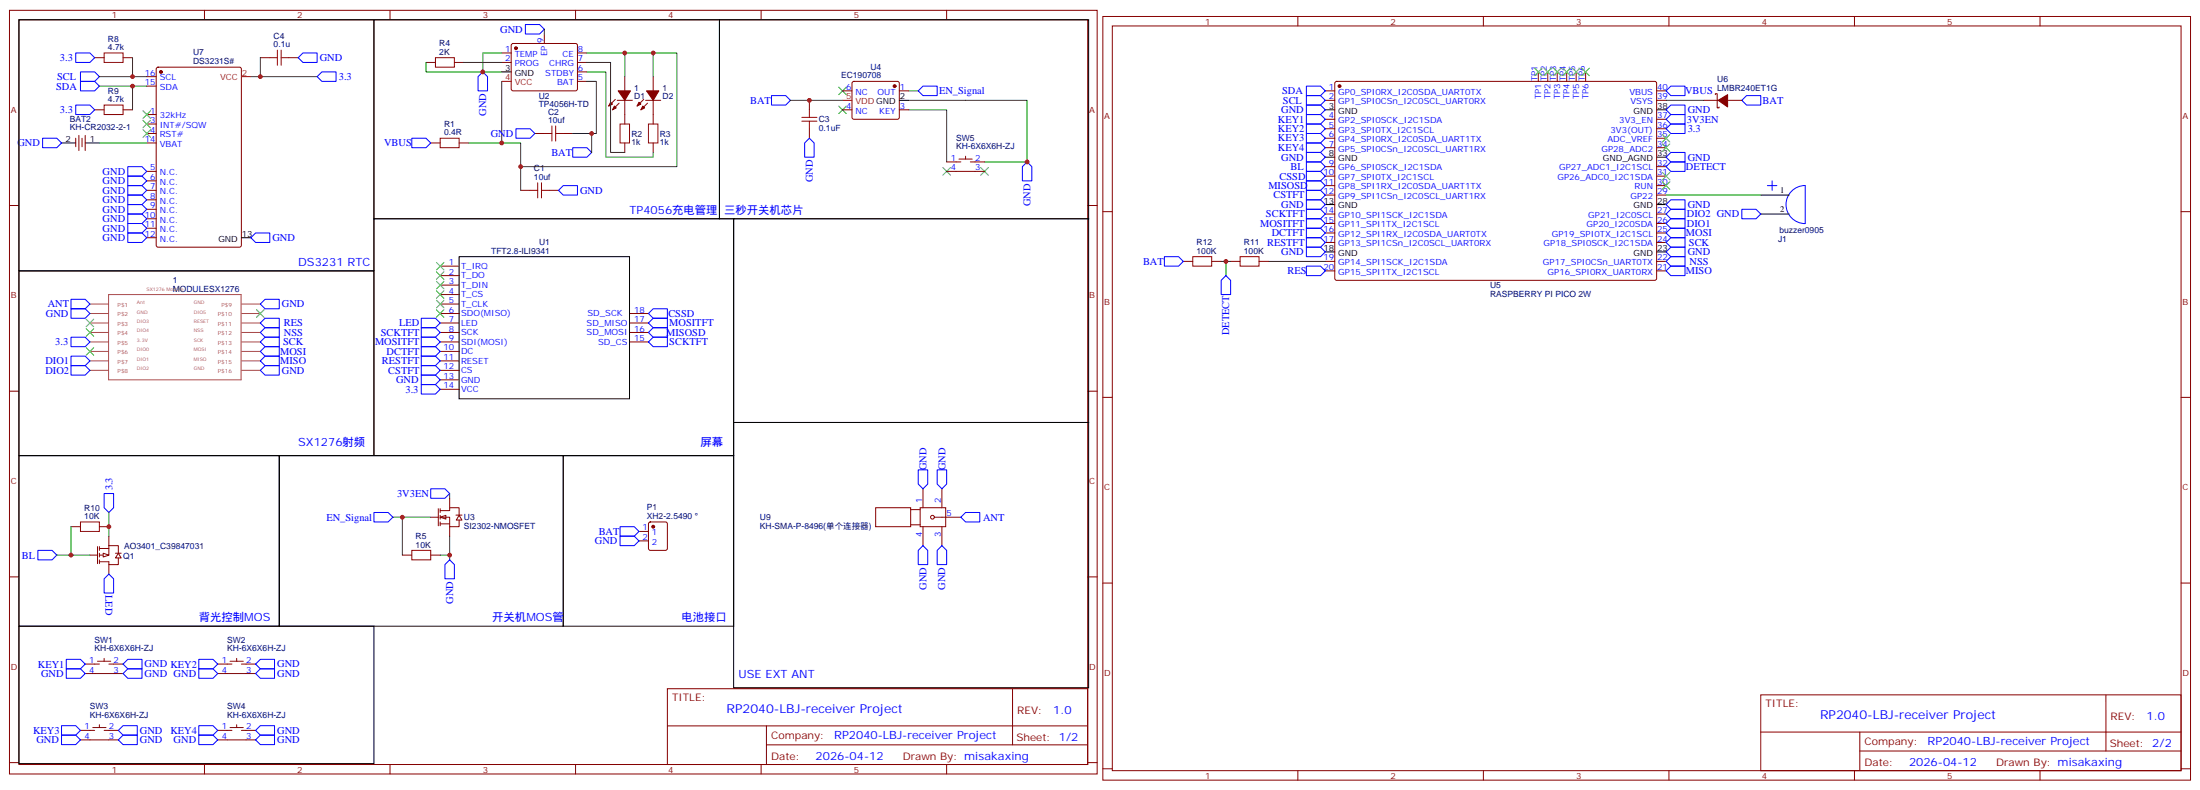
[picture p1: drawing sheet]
<svg xmlns="http://www.w3.org/2000/svg" width="820mm" height="294mm" viewBox="0 0 820 294" stroke-linecap="round" stroke-linejoin="round" font-family="sans-serif">
<g fill="none" stroke="#870000" stroke-width=".37">
<path d="M3.5 3.8h405.4v284.4h-405.4zM7.1 7.4h398.2v277.3h-398.2zM76.2 3.8v3.6M145.3 3.8v3.6M187 19.7h3.5M190.7 16.4l.5-.2h23.3l.5 .2 .2 .5-.1 16.5-.6 .4h-23.6l-.4-.7v-16.2zM202.8 12.7v3.5M214.5 3.8v3.6M215.2 19.7h3.5M283.6 3.8v3.6M352.8 3.8v3.6M158.7 23.2h3.6"/>
<path d="M169.3 23.2h3.6M187 23.2h3.5M215.2 23.2h3.5M215.2 30.3h3.5M215.2 26.8h3.5M229.3 37l-2.5 2.5M230 37.4h5.7M230.7 38.4l-2.5 2.5M232.8 28.5v5.3M232.8 37.4v8.8M239.9 37l-2.5 2.5M240.6 37.4h5.6"/>
<path d="M241.3 38.4l-2.5 2.5M243.4 28.5v5.3M243.4 37.4v8.8M301.6 37.4v3.5M314 33.8h3.5M317.7 30.5l.5-.2h16.2l.5 .2 .2 .5v12.7l-.2 .5-.5 .2h-16.2l-.5-.2-.2-.5v-12.7zM335.1 33.8h3.6M160.5 53.2h3.5M171.1 53.2h3.5M199.3 49.7h3.5M209.9 49.7h3.5M232.8 53.2v3.6"/>
<path d="M243.4 53.2v3.6M301.6 47.9v3.6M314 40.9h3.5M335.1 40.9h3.6M357.4 59.2h4.9M359.8 58.2v1M3.5 76.5h3.6M194 70.9h3.6M204.6 70.9h3.5M352.8 60.3h5.3M352.8 63.8h14.1M361.6 60.3h5.3"/>
<path d="M405.3 76.5h3.6M164 99.1h7.1M164 116.7h7.1M164 113.2h7.1M164 109.7h7.1M164 106.2h7.1M164 102.6h7.1M234.6 116.7h7.1M164 120.3h7.1M164 123.8h7.1M164 127.3h7.1M164 137.9h7.1"/>
<path d="M164 134.4h7.1M164 130.8h7.1M234.6 120.3h7.1M234.6 123.8h7.1M234.6 127.3h7.1M3.5 145.7h3.6M164 145h7.1M164 141.4h7.1M405.3 145.7h3.6M3.5 214.8h3.6M149.9 206.7h3.6M160.5 206.7h3.5"/>
<path d="M405.3 214.8h3.6M248.7 256.4h156.6v28.3h-156.6zM377.3 256.5v20.8M248.7 270.3h156.5M285.6 277.3h119.6M285.6 270.3v14.1M3.5 284h3.6M76.2 284.7v3.5M145.3 284.7v3.5M214.5 284.7v3.5M283.6 284.7v3.5M352.8 284.7v3.5"/>
<path d="M405.3 284h3.6"/>
</g>
<g fill="none" stroke="#a64a4a" stroke-width=".37">
<path d="M33.5 113.2h7M33.5 116.7h7M40.5 109.7h49.3v31.7h-49.3zM90.1 113.2h6.9M90.1 116.7h6.9M33.5 120.3h7M33.5 123.8h7M33.5 127.3h7M33.5 130.8h7M33.5 134.4h7M33.5 137.9h7M90.1 120.3h6.9"/>
<path d="M90.1 123.8h6.9M90.1 127.3h6.9M90.1 130.8h6.9M90.1 134.4h6.9M90.1 137.9h6.9"/>
</g>
<g fill="none" stroke="#00f" stroke-width=".37">
<path d="M287.5 35.6h5.3l1.8 1.8-1.8 1.7h-5.3zM342.2 33.8l1.8-1.7h5.2v3.5h-5.2zM153.5 51.5h5.2l1.8 1.7-1.8 1.8h-5.2zM213.4 55h5.3l1.8 1.8-1.8 1.7h-5.3zM26.5 111.4h5.2l1.8 1.8-1.8 1.8h-5.2zM98.8 118.5h5.3v3.5h-5.3l-1.8-1.7zM243.4 115h5.3v3.5h-5.3l-1.7-1.8zM26.5 125.6h5.2l1.8 1.7-1.8 1.8h-5.2zM26.5 132.6h5.2l1.8 1.8-1.8 1.7h-5.2zM26.5 136.1h5.2l1.8 1.8-1.8 1.8h-5.2zM98.8 122h5.3v3.6h-5.3l-1.8-1.8zM98.8 125.6h5.3v3.5h-5.3l-1.8-1.8z"/>
<path d="M98.8 129.1h5.3v3.5h-5.3l-1.8-1.8zM98.8 132.6h5.3v3.5h-5.3l-1.8-1.7zM157 136.1h5.3l1.7 1.8-1.7 1.8h-5.3zM157 132.6h5.3l1.7 1.8-1.7 1.7h-5.3zM157 129.1h5.3l1.7 1.7-1.7 1.8h-5.3zM157 125.6h5.3l1.7 1.7-1.7 1.8h-5.3zM157 122h5.3l1.7 1.8-1.7 1.8h-5.3zM241.7 120.3l1.7-1.8h5.3v3.5h-5.3zM243.4 125.6h5.3v3.5h-5.3l-1.7-1.8zM243.4 122h5.3v3.6h-5.3l-1.7-1.8zM157 143.2h5.3l1.7 1.8-1.7 1.7h-5.3zM38.8 183.8h3.5v5.3l-1.7 1.7-1.8-1.7z"/>
<path d="M160.5 182h5.3l1.8 1.8-1.8 1.7h-5.3z"/>
</g>
<g fill="none" stroke="#3c3" stroke-width=".37">
<path d="M312.6 39.5l2.8 2.8M312.6 32.4l2.8 2.8M315.4 39.5l-2.8 2.8M315.4 32.4l-2.8 2.8M351.4 62.4l2.8 2.8M354.2 62.4l-2.8 2.8M365.5 62.4l2.8 2.8M368.3 62.4l-2.8 2.8M162.6 97.7l2.9 2.8M165.5 97.7l-2.9 2.8M32.1 118.9l2.8 2.8M34.9 118.9l-2.8 2.8"/>
<path d="M95.6 115.3l2.8 2.8M98.4 115.3l-2.8 2.8M162.6 101.2l2.9 2.8M162.6 104.7l2.9 2.9M162.6 108.3l2.9 2.8M162.6 111.8l2.9 2.8M165.5 101.2l-2.9 2.8M165.5 104.7l-2.9 2.9M165.5 108.3l-2.9 2.8M165.5 111.8l-2.9 2.8M32.1 122.4l2.8 2.8M32.1 129.4l2.8 2.9"/>
<path d="M34.9 122.4l-2.8 2.8M34.9 129.4l-2.8 2.9"/>
</g>
<path d="M187 26.8h3.5M335.1 37.4h3.6M171.1 95.6h63.5v52.9h-63.5z" fill="none" stroke="#000" stroke-width=".37"/>
<g fill="#870000" stroke="#870000" stroke-width=".37">
<path d="M230.4 33.8h4.5l-2.1 3.6z"/>
<path d="M227.5 38.1l.7 .7-1.4 .7z"/>
<path d="M229 39.5l.7 .7-1.5 .7z"/>
<path d="M240.9 33.8h4.6l-2.1 3.6z"/>
<path d="M238.1 38.1l.7 .7-1.4 .7z"/>
<path d="M239.5 39.5l.7 .7-1.4 .7z"/>
<circle cx="192.3" cy="18" r=".53"/>
<circle cx="333.4" cy="32.1" r=".53"/>
</g>
<path d="M187 30.3h3.5M314 37.4h3.5" fill="none" stroke="#f00" stroke-width=".37"/>
<g fill="none" stroke="#a10000" stroke-width=".37">
<path d="M162.3 21.5h7v3.5h-7zM164 51.5h7.1v3.5h-7.1zM202.8 49.7h2.9M205.7 46.9v5.6M207.1 49.7h2.8M207.1 46.9v5.6M231.1 46.2h3.5v7h-3.5zM241.7 46.2h3.5v7h-3.5zM298.8 45.1h5.6M298.8 43.7h5.6M301.6 40.9v2.8M301.6 45.1v2.8"/>
<path d="M197.6 70.9h2.8M200.4 68.1v5.6M201.8 70.9h2.8M201.8 68.1v5.6M153.5 204.9h7v3.6h-7z"/>
</g>
<g fill="none" stroke="#008700" stroke-width=".37">
<path d="M187 19.7h-7.1v7.1h7.1M218.7 19.7h33.5v42.4h-58.2M232.8 19.7v8.8M243.4 19.7v8.8M158.7 23.2v3.6h21.2M172.9 23.2h14.1M187 30.3v22.9M218.7 23.2h8.8v33.6h5.3M218.7 26.8h7.1v31.7h17.6v-1.7M218.7 30.3h3.5v19.4h-8.8M294.6 37.4h19.4M338.7 37.4h44.1v22.9h-15.9"/>
<path d="M338.7 33.8h3.5M174.6 53.2h19.4v17.7M220.5 49.7v7.1M338.7 40.9h14.1v19.4M146.4 192.6h14.1M149.9 192.6v14.1M167.6 183.8v1.7M167.6 199.6v8.9M164 206.7h3.6"/>
</g>
<path d="M164 192.6l2.2-.7v1.4z" fill="#fff" stroke="#870000" stroke-width=".37"/>
<g fill="none" stroke="#870000" stroke-width=".37">
<path d="M35.3 21.5h3.5M45.9 21.5h3.5M54.7 28.5h3.5M54.7 32.1h3.5M58.4 25.2l.5-.2h30.4l.6 .4 .1 65.9-.5 .7h-30.6l-.6-.4-.1-65.9zM97 21.5h3.5M107.6 21.5h3.5M493.9 33.8h3.5M493.9 37.4h3.5M497.7 30.5l.4-.2 118.8 .1 .5 .6-.1 73-.6 .4-118.9-.1-.4-.6v-72.7zM573.3 26.8v3.5M576.8 26.8v3.5"/>
<path d="M580.3 26.8v3.5M583.8 26.8v3.5M587.4 26.8v3.5M590.9 26.8v3.5M617.4 33.8h3.5M617.4 37.4h3.5M28.2 51.5v3.1M29.4 50.4v5.7M30.6 51.5v3.1M31.7 50.4v5.7M35.3 40.9h3.5M45.9 40.9h3.5"/>
<path d="M54.7 42.7h3.5M54.7 46.2h3.5M54.7 49.7h3.5M54.7 53.2h3.5M493.9 44.4h3.5M493.9 47.9h3.5M493.9 51.5h3.5M493.9 55h3.5M617.4 44.4h3.5M617.4 47.9h3.5M617.4 51.5h3.5M617.4 55h3.5"/>
<path d="M54.7 63.8h3.5M54.7 67.3h3.5M54.7 70.9h3.5M54.7 74.4h3.5M54.7 77.9h3.5M493.9 62.1h3.5M493.9 65.6h3.5M493.9 69.1h3.5M493.9 72.6h3.5M493.9 79.7h3.5M617.4 62.1h3.5M617.4 65.6h3.5"/>
<path d="M617.4 69.1h3.5M617.4 72.6h3.5M617.4 79.7h3.5M54.7 81.5h3.5M54.7 85h3.5M54.7 88.5h3.5M493.9 83.2h3.5M493.9 86.7h3.5M493.9 90.3h3.5M493.9 97.3h3.5M617.4 83.2h3.5M617.4 86.7h3.5"/>
<path d="M617.4 90.3h3.5M617.4 97.3h3.5M493.9 100.9h3.5M617.4 100.9h3.5M40.6 199.6v3.6M160.5 192.6h2.8M163.3 189.4v6.4M164 190.1h3.6v-1h3.5v2.8M164 192.6h3.6v3.5h3.5v-2.5M164 195.1h3.6M164 189.4v1.4M164 191.9v1.4"/>
<path d="M164 194.3v1.5M167.6 185.5v3.6M167.6 196.1v3.5M169.9 191.8h2.3M171.1 191.9l1.1 1.7h-2.2zM238.1 197.9h3.6M241.9 194.6l.5-.3h5.6l.7 .5v9.4l-.5 .7h-5.8l-.7-.4v-9.4zM326.3 189.1h13.1v7h-13.1zM339.4 195.4h3.5M339.4 189.8h3.5M342.9 189.1h9.5v7h-9.5zM344 182v7.1"/>
<path d="M344 196.1v7.1M348.2 192.6h9.9M351 182v7.1M351 196.1v7.1M33.5 206.7h2.8M36.3 203.5v6.4M37 203.5v1.4M37 206v1.4M37 208.5v1.4M37 204.2h3.6M40.6 203.2v3.5h-3.6M40.6 203.2h3.5v2.8"/>
<path d="M40.6 210.2v3.5M43 206h2.2M44.1 206l1.1 1.8h-2.2zM44.1 207.8v2.4h-3.5v-1h-3.6M238.1 201.4h3.6M31.7 247.3h5.3M31.7 250.8h14.2M36.3 246.2h5M38.8 245.1v1.1M40.6 247.3h5.3M81.1 247.3h5.3M81.1 250.8h14.1"/>
<path d="M85.7 246.2h5M88.2 245.1v1.1M90 247.3h5.2M30 272h5.3M30 275.5h14.1M34.6 270.9h4.9M37 269.8v1.1M38.8 272h5.3M81.1 272h5.3M81.1 275.5h14.1M85.7 270.9h5M88.2 269.8v1.1"/>
<path d="M90 272h5.2"/>
<circle cx="347.5" cy="192.6" r=".71"/>
</g>
<g fill="none" stroke="#00f" stroke-width=".37">
<path d="M28.2 19.7h5.3l1.8 1.8-1.8 1.7h-5.3zM195.8 9.1h5.3l1.7 1.8-1.7 1.8h-5.3zM28.2 39.1h5.3l1.8 1.8-1.8 1.8h-5.3zM30 26.8h5.3l1.7 1.7-1.7 1.8h-5.3zM30 30.3h5.3l1.7 1.8-1.7 1.7h-5.3zM111.1 21.5l1.8-1.8h5.3v3.5h-5.3zM119.9 26.8h5.3v3.5h-5.3l-1.7-1.8zM179.9 26.8l1.8 1.7v5.3h-3.5v-5.3zM622.7 39.1h5.2v3.6h-5.2l-1.8-1.8zM650.9 35.6h5.3v3.5h-5.3l-1.8-1.7zM15.9 51.5h5.3l1.7 1.7-1.7 1.8h-5.3zM192.3 47.9h5.3l1.7 1.8-1.7 1.8h-5.3z"/>
<path d="M301.6 51.5l1.8 1.7v5.3h-3.5v-5.3zM620.9 58.5l1.8-1.7h5.2v3.5h-5.2zM622.7 42.7h5.2v3.5h-5.2l-1.8-1.8zM622.7 46.2h5.2v3.5h-5.2l-1.8-1.8zM47.6 62.1h5.3l1.8 1.7-1.8 1.8h-5.3zM47.6 65.6h5.3l1.8 1.7-1.8 1.8h-5.3zM47.6 69.1h5.3l1.8 1.8-1.8 1.7h-5.3zM47.6 72.6h5.3l1.8 1.8-1.8 1.8h-5.3zM47.6 76.2h5.3l1.8 1.7-1.8 1.8h-5.3zM47.6 79.7h5.3l1.8 1.8-1.8 1.7h-5.3zM208.1 70.9l1.8-1.8h5.3v3.5h-5.3zM381 62.1l1.8-1.8 1.7 1.8v5.2h-3.5z"/>
<path d="M622.7 74.4h5.2v3.5h-5.2l-1.8-1.7zM622.7 77.9h5.2v3.6h-5.2l-1.8-1.8zM622.7 60.3h5.2v3.5h-5.2l-1.8-1.7zM649.1 77.9h5.3l1.8 1.8-1.8 1.8h-5.3zM658.6 69.1h3.6M660.4 67.3v3.6M672.7 69.1a7.1 7.1 0 0 0-7.1 7.1 7.1 7.1 0 0 0 7.1 7.1M672.7 69.1v14.1M47.6 83.2h5.3l1.8 1.8-1.8 1.7h-5.3zM47.6 86.7h5.3l1.8 1.8-1.8 1.8h-5.3zM95.2 86.7h5.3v3.6h-5.3l-1.7-1.8zM620.9 83.2l1.8-1.7h5.2v3.5h-5.2z"/>
<path d="M620.9 90.3l1.8-1.8h5.2v3.5h-5.2zM622.7 92h5.2v3.6h-5.2l-1.8-1.8zM622.7 99.1h5.2v3.5h-5.2l-1.8-1.7zM622.7 85h5.2v3.5h-5.2l-1.8-1.8zM622.7 95.6h5.2v3.5h-5.2l-1.8-1.8zM26.5 115h5.2l1.8 1.7-1.8 1.8h-5.2zM98.8 111.4h5.3v3.6h-5.3l-1.8-1.8zM98.8 136.1h5.3v3.6h-5.3l-1.8-1.8zM342.2 174.9h3.5v5.3l-1.7 1.8-1.8-1.8zM349.2 174.9h3.6v5.3l-1.8 1.8-1.8-1.8zM139.3 190.8h5.3l1.8 1.8-1.8 1.7h-5.3zM231.1 196.1h5.3l1.7 1.8-1.7 1.7h-5.3z"/>
<path d="M231.1 199.6h5.3l1.7 1.8-1.7 1.8h-5.3zM358.1 192.6l1.7-1.8h5.3v3.5h-5.3zM167.6 208.5l1.7 1.7v5.3h-3.5v-5.3zM344 203.2l1.7 1.7v5.3h-3.5v-5.3zM351 203.2l1.8 1.7v5.3h-3.6v-5.3zM24.7 245.5h5.3l1.7 1.8-1.7 1.7h-5.3zM47.6 245.5h5.3v3.5h-5.3l-1.7-1.7zM74.1 245.5h5.3l1.7 1.8-1.7 1.7h-5.3zM97 245.5h5.3v3.5h-5.3l-1.8-1.7zM22.9 270.2h5.3l1.8 1.8-1.8 1.7h-5.3zM45.9 270.2h5.3v3.5h-5.3l-1.8-1.7zM74.1 270.2h5.3l1.7 1.8-1.7 1.7h-5.3z"/>
<path d="M97 270.2h5.3v3.5h-5.3l-1.8-1.7z"/>
</g>
<path d="M202.8 10.9v1.8M37 28.5h17.7M37 32.1h17.7M49.4 21.5v7M49.4 32.1v8.8M93.5 28.5h24.7M97 21.5v7M37 53.2h17.7M620.9 72.6h35.3" fill="none" stroke="#008700" stroke-width=".37"/>
<g fill="none" stroke="#3c3" stroke-width=".37">
<path d="M53.3 41.2l2.8 2.9M53.3 44.8l2.8 2.8M56.1 41.2l-2.8 2.9M56.1 44.8l-2.8 2.8M619.5 50.1l2.8 2.8M619.5 53.6l2.8 2.8M622.3 50.1l-2.8 2.8M622.3 53.6l-2.8 2.8M619.5 64.2l2.8 2.8M619.5 67.7l2.8 2.8M622.3 64.2l-2.8 2.8M622.3 67.7l-2.8 2.8"/>
<path d="M162.6 115.3l2.9 2.8M165.5 115.3l-2.9 2.8"/>
</g>
<g fill="none" stroke="#000" stroke-width=".37">
<path d="M22.9 53.2h5.3M31.7 53.2h5.3M493.9 40.9h3.5M493.9 58.5h3.5M617.4 40.9h3.5M617.4 58.5h3.5M493.9 76.2h3.5M617.4 76.2h3.5M656.2 72.6h10.5M656.2 79.7h10.5M90 88.5h3.5M493.9 93.8h3.5"/>
<path d="M617.4 93.8h3.5"/>
</g>
<g fill="#870000" stroke="#870000" stroke-width=".37">
<circle cx="60" cy="26.8" r=".53"/>
<circle cx="243.4" cy="196.1" r=".53"/>
<circle cx="499.2" cy="32.1" r=".53"/>
</g>
<path d="M90 28.5h3.5" fill="none" stroke="#f00" stroke-width=".37"/>
<path d="M38.8 19.7h7.1v3.5h-7.1zM103.4 18.7v5.6M104.8 18.7v5.6M38.8 39.1h7.1v3.6h-7.1zM100.5 21.5h2.9M104.8 21.5h2.8" fill="none" stroke="#a10000" stroke-width=".37"/>
<path d="M38.5 206l2.1 .7-2.1 .7z" fill="#fff" stroke="#870000" stroke-width=".37"/>
<g fill="none" stroke="#00f" stroke-width=".37">
<path d="M486.8 35.6h5.3l1.8 1.8-1.8 1.7h-5.3zM486.8 32.1h5.3l1.8 1.7-1.8 1.8h-5.3zM486.8 39.1h5.3l1.8 1.8-1.8 1.8h-5.3zM622.7 32.1h5.2v3.5h-5.2l-1.8-1.8zM486.8 53.2h5.3l1.8 1.8-1.8 1.8h-5.3zM486.8 49.7h5.3l1.8 1.8-1.8 1.7h-5.3zM486.8 46.2h5.3l1.8 1.7-1.8 1.8h-5.3zM486.8 42.7h5.3l1.8 1.7-1.8 1.8h-5.3zM486.8 56.8h5.3l1.8 1.7-1.8 1.8h-5.3zM486.8 74.4h5.3l1.8 1.8-1.8 1.7h-5.3zM486.8 63.8h5.3l1.8 1.8-1.8 1.7h-5.3zM486.8 67.3h5.3l1.8 1.8-1.8 1.8h-5.3z"/>
<path d="M486.8 77.9h5.3l1.8 1.8-1.8 1.8h-5.3zM486.8 70.9h5.3l1.8 1.7-1.8 1.8h-5.3zM486.8 60.3h5.3l1.8 1.8-1.8 1.7h-5.3zM433.9 95.6h5.3l1.8 1.7-1.8 1.8h-5.3zM486.8 92h5.3l1.8 1.8-1.8 1.8h-5.3zM486.8 88.5h5.3l1.8 1.8-1.8 1.7h-5.3zM486.8 85h5.3l1.8 1.7-1.8 1.8h-5.3zM486.8 81.5h5.3l1.8 1.7-1.8 1.8h-5.3zM486.8 99.1h5.3l1.8 1.8-1.8 1.7h-5.3zM157 118.5h5.3l1.7 1.8-1.7 1.7h-5.3zM456.8 102.6l1.8 1.8v5.3h-3.5v-5.3zM157 139.7h5.3l1.7 1.7-1.7 1.8h-5.3z"/>
<path d="M14.1 204.9h5.3l1.8 1.8-1.8 1.8h-5.3zM38.8 215.5l1.8-1.8 1.7 1.8v5.3h-3.5zM24.7 249h5.3l1.7 1.8-1.7 1.8h-5.3zM47.6 249h5.3v3.6h-5.3l-1.7-1.8zM74.1 249h5.3l1.7 1.8-1.7 1.8h-5.3zM95.2 250.8l1.8-1.8h5.3v3.6h-5.3zM22.9 273.7h5.3l1.8 1.8-1.8 1.7h-5.3zM45.9 273.7h5.3v3.5h-5.3l-1.8-1.7zM74.1 273.7h5.3l1.7 1.8-1.7 1.7h-5.3zM95.2 275.5l1.8-1.8h5.3v3.5h-5.3z"/>
</g>
<path d="M620.9 37.4h14.1M455.1 97.3h3.5M456.8 97.3v5.3M472.7 97.3h21.2M26.5 196.1v10.6M40.6 190.8v8.8M21.2 206.7h12.3" fill="none" stroke="#008700" stroke-width=".37"/>
<path d="M444.5 95.6h7.1v3.5h-7.1zM462.1 95.6h7.1v3.5h-7.1zM30 194.3h7v3.6h-7z" fill="none" stroke="#a10000" stroke-width=".37"/>
<g fill="none" stroke="#870000" stroke-width=".37">
<path d="M411 6.1h405.3v284.4h-405.3zM414.5 9.7h398.3v277.2h-398.3zM483.7 6.1v3.6M552.8 6.1v3.6M621.9 6.1v3.6M691.1 6.1v3.6M760.2 6.1v3.6M635 37.4h5.3M639.2 35.2v-.3h.7v5.3h.7v-.4M643.8 37.4h5.3M411 78.8h3.5M812.8 78.8h3.5"/>
<path d="M441 97.3h3.5M451.6 97.3h3.5M458.6 97.3h3.5M469.2 97.3h3.5M411 148h3.5M812.8 148h3.5M26.5 196.1h3.5M37 196.1h3.6M411 217.1h3.5M812.8 217.1h3.5M656.2 258.7h156.6v28.2h-156.6zM784.8 258.8v20.8"/>
<path d="M656.2 272.6h156.5M693.1 279.6h119.6M693.1 272.6v14.1M411 286.2h3.5M483.7 286.9v3.6M552.8 286.9v3.6M621.9 286.9v3.6M691.1 286.9v3.6M760.2 286.9v3.6M812.8 286.2h3.5"/>
</g>
<g fill="none" stroke="#3c3" stroke-width=".37">
<path d="M571.9 25.4l2.8 2.8M574.7 25.4l-2.8 2.8M575.4 25.4l2.8 2.8M578.2 25.4l-2.8 2.8M578.9 25.4l2.8 2.8M581.7 25.4l-2.8 2.8M582.4 25.4l2.9 2.8M585.3 25.4l-2.9 2.8M586 25.4l2.8 2.8M588.8 25.4l-2.8 2.8M589.5 25.4l2.8 2.8M592.3 25.4l-2.8 2.8"/>
<path d="M53.3 48.3l2.8 2.8M56.1 48.3l-2.8 2.8"/>
</g>
<path d="M7.1 7.4h132.2v93.5h-132.2zM139.3 7.4h128.8v74.1h-128.8zM268.1 7.4h137.6v74.1h-137.6zM139.3 81.5h134.1v88.2h-134.1zM273.4 81.5h132.3v75.8h-132.3zM7.1 100.9h132.2v68.8h-132.2zM273.4 157.3h132.3v98.8h-132.3zM7.1 169.7h97v63.5h-97zM104.1 169.7h105.8v63.5h-105.8zM209.9 169.7h63.5v63.5h-63.5zM7.1 233.2h132.2v51.1h-132.2z" fill="none" stroke="#000" stroke-width=".37"/>
<path d="M640.3 37.4l3.5-2.2v4.6z" fill="#870000" stroke="#870000" stroke-width=".37"/>
<g fill="#c00">
<circle cx="187" cy="53.2" r=".88"/>
<circle cx="194" cy="62.1" r=".88"/>
<circle cx="232.8" cy="19.7" r=".88"/>
<circle cx="243.4" cy="19.7" r=".88"/>
<circle cx="220.5" cy="49.7" r=".88"/>
<circle cx="179.9" cy="26.8" r=".88"/>
<circle cx="301.6" cy="37.4" r=".88"/>
<circle cx="167.6" cy="206.7" r=".88"/>
<circle cx="149.9" cy="192.6" r=".88"/>
<circle cx="382.8" cy="60.3" r=".88"/>
<circle cx="97" cy="28.5" r=".88"/>
<circle cx="49.4" cy="32.1" r=".88"/>
<circle cx="49.4" cy="28.5" r=".88"/>
<circle cx="40.6" cy="196.1" r=".88"/>
<circle cx="26.5" cy="206.7" r=".88"/>
<circle cx="456.8" cy="97.3" r=".88"/>
</g>
<g font-size="4.6" fill="#00f">
<text x="270.8" y="265.5">RP2040-LBJ-receiver Project</text>
<text x="678.3" y="267.8">RP2040-LBJ-receiver Project</text>
</g>
<g font-size="4.2" fill="#00f">
<text x="234.6" y="79.7">TP4056充电管理</text>
<text x="269.9" y="79.7">三秒开关机芯片</text>
<text x="111.1" y="99.1">DS3231 RTC</text>
<text x="111.1" y="166.1">SX1276射频</text>
<text x="261.1" y="166.1">屏幕</text>
<text x="74.1" y="231.4">背光控制MOS</text>
<text x="183.4" y="231.4">开关机MOS管</text>
<text x="254" y="231.4">电池接口</text>
<text x="275.2" y="252.6">USE EXT ANT</text>
<text x="392.5" y="265.7">1.0</text>
<text x="800" y="268">1.0</text>
<text x="310.9" y="275.3">RP2040-LBJ-receiver Project</text>
<text x="718.3" y="277.6">RP2040-LBJ-receiver Project</text>
<text x="304" y="283.1">2026-04-12</text>
<text x="711.4" y="285.4">2026-04-12</text>
</g>
<g font-size="3.9" fill="#00f">
<text x="186.4" y="12.2">GND</text>
<text x="22.3" y="22.8">3.3</text>
<text x="119.2" y="22.8">GND</text>
<text x="21.2" y="29.8">SCL</text>
<text x="126.3" y="29.8">3.3</text>
<text x="20.9" y="33.3">SDA</text>
<text x="350" y="35.1">EN_Signal</text>
<text x="477.8" y="35.1">SDA</text>
<text x="628" y="35.1">VBUS</text>
<text x="279.6" y="38.6">BAT</text>
<text x="478.1" y="38.6">SCL</text>
<text x="656.9" y="38.6">BAT</text>
<text x="22.3" y="42.2">3.3</text>
<text x="181.2" y="43.2" transform="rotate(-90 181.2 43.2)">GND</text>
<text x="476.2" y="45.7">KEY1</text>
<text x="477.5" y="42.2">GND</text>
<text x="628.6" y="45.7">3V3EN</text>
<text x="628.9" y="42.2">GND</text>
<text x="182.9" y="51">GND</text>
<text x="476.2" y="52.6">KEY3</text>
<text x="476.2" y="49.1">KEY2</text>
<text x="629" y="49.2">3.3</text>
<text x="6.5" y="54.5">GND</text>
<text x="143.1" y="54.5">VBUS</text>
<text x="205.5" y="58">BAT</text>
<text x="476.2" y="56.2">KEY4</text>
<text x="477.5" y="59.8">GND</text>
<text x="628.9" y="59.8">GND</text>
<text x="38.3" y="65.1">GND</text>
<text x="480.9" y="63.3">BL</text>
<text x="628.2" y="63.3">DETECT</text>
<text x="38.3" y="68.6">GND</text>
<text x="302.9" y="67.9" transform="rotate(-90 302.9 67.9)">GND</text>
<text x="472.7" y="70.4">MISOSD</text>
<text x="476.8" y="66.9">CSSD</text>
<text x="38.3" y="72.1">GND</text>
<text x="38.3" y="75.7">GND</text>
<text x="216.2" y="72.1">GND</text>
<text x="384" y="76.7" transform="rotate(-90 384 76.7)">GND</text>
<text x="474.6" y="73.9">CSTFT</text>
<text x="477.5" y="77.4">GND</text>
<text x="628.9" y="77.4">GND</text>
<text x="38.3" y="79.2">GND</text>
<text x="38.3" y="82.7">GND</text>
<text x="471.8" y="80.9">SCKTFT</text>
<text x="628.6" y="81">DIO2 GND</text>
<text x="38.3" y="86.3">GND</text>
<text x="38.3" y="89.8">GND</text>
<text x="101.5" y="89.8">GND</text>
<text x="469.6" y="84.5">MOSITFT</text>
<text x="473.9" y="88">DCTFT</text>
<text x="628.3" y="88">MOSI</text>
<text x="628.6" y="84.5">DIO1</text>
<text x="472.2" y="91.5">RESTFT</text>
<text x="477.5" y="95.1">GND</text>
<text x="628.9" y="95.1">GND</text>
<text x="629.4" y="91.5">SCK</text>
<text x="426" y="98.6">BAT</text>
<text x="629.6" y="98.6">NSS</text>
<text x="479.9" y="102.1">RES</text>
<text x="628.3" y="102.1">MISO</text>
<text x="17.1" y="118">GND</text>
<text x="17.8" y="114.5">ANT</text>
<text x="105.1" y="114.5">GND</text>
<text x="249.1" y="118">CSSD</text>
<text x="105.7" y="121.5">RES</text>
<text x="105.8" y="125.1">NSS</text>
<text x="141.9" y="125">SCKTFT</text>
<text x="148.8" y="121.5">LED</text>
<text x="248.3" y="125.1">MISOSD</text>
<text x="249.4" y="121.5">MOSITFT</text>
<text x="458.1" y="124.8" transform="rotate(-90 458.1 124.8)">DETECT</text>
<text x="20.6" y="128.6">3.3</text>
<text x="105.5" y="128.6">SCK</text>
<text x="139.7" y="128.6">MOSITFT</text>
<text x="249.4" y="128.6">SCKTFT</text>
<text x="16.9" y="135.6">DIO1</text>
<text x="104.4" y="132.1">MOSI</text>
<text x="104.4" y="135.6">MISO</text>
<text x="142.3" y="135.6">RESTFT</text>
<text x="144.1" y="132.1">DCTFT</text>
<text x="16.9" y="139.2">DIO2</text>
<text x="105.1" y="139.2">GND</text>
<text x="144.7" y="139.2">CSTFT</text>
<text x="147.6" y="142.7">GND</text>
<text x="151.1" y="146.2">3.3</text>
<text x="345.2" y="175" transform="rotate(-90 345.2 175)">GND</text>
<text x="352.3" y="175" transform="rotate(-90 352.3 175)">GND</text>
<text x="41.9" y="182.6" transform="rotate(-90 41.9 182.6)">3.3</text>
<text x="148" y="185">3V3EN</text>
<text x="121.6" y="194.1">EN_Signal</text>
<text x="366.3" y="193.8">ANT</text>
<text x="221.7" y="202.7">GND</text>
<text x="223.1" y="199.1">BAT</text>
<text x="8.2" y="208">BL</text>
<text x="39.3" y="221.5" transform="rotate(90 39.3 221.5)">LED</text>
<text x="345.2" y="219.6" transform="rotate(-90 345.2 219.6)">GND</text>
<text x="352.3" y="219.6" transform="rotate(-90 352.3 219.6)">GND</text>
<text x="168.8" y="224.9" transform="rotate(-90 168.8 224.9)">GND</text>
<text x="14.1" y="248.5">KEY1</text>
<text x="53.9" y="248.5">GND KEY2</text>
<text x="103.3" y="248.5">GND</text>
<text x="15.3" y="252.1">GND</text>
<text x="53.9" y="252.1">GND GND</text>
<text x="103.3" y="252.1">GND</text>
<text x="12.3" y="273.2">KEY3</text>
<text x="52.1" y="273.2">GND</text>
<text x="63.5" y="273.2">KEY4</text>
<text x="103.3" y="273.2">GND</text>
<text x="13.6" y="276.8">GND</text>
<text x="52.1" y="276.8">GND</text>
<text x="64.7" y="276.8">GND</text>
<text x="103.3" y="276.8">GND</text>
</g>
<g font-size="3.9" fill="#800">
<text x="250.5" y="261">TITLE:</text>
<text x="657.9" y="263.3">TITLE:</text>
<text x="379.1" y="265.7">REV:</text>
<text x="786.6" y="268">REV:</text>
<text x="287.4" y="275.2">Company:</text>
<text x="378.7" y="275.8">Sheet: 1/2</text>
<text x="694.8" y="277.5">Company:</text>
<text x="786.2" y="278.1">Sheet: 2/2</text>
<text x="287.4" y="282.9">Date:</text>
<text x="336.4" y="283">Drawn By: misakaxing</text>
<text x="694.8" y="285.2">Date:</text>
<text x="743.9" y="285.3">Drawn By: misakaxing</text>
</g>
<g font-size="3.2" fill="#800">
<text x="41.6" y="6.8">1</text>
<text x="110.8" y="6.8">2</text>
<text x="179.9" y="6.8">3</text>
<text x="249.1" y="6.8">4</text>
<text x="318.2" y="6.8">5</text>
<text x="449.1" y="9.1">1</text>
<text x="518.2" y="9.1">2</text>
<text x="587.4" y="9.1">3</text>
<text x="656.5" y="9.1">4</text>
<text x="725.7" y="9.1">5</text>
<text x="4.1" y="41.9">A</text>
<text x="405.9" y="41.9">A</text>
<text x="411.5" y="44.2">A</text>
<text x="813.3" y="44.2">A</text>
<text x="4.1" y="111.1">B</text>
<text x="405.9" y="111.1">B</text>
<text x="411.5" y="113.4">B</text>
<text x="813.3" y="113.4">B</text>
<text x="4.1" y="180.2">C</text>
<text x="405.9" y="180.2">C</text>
<text x="411.5" y="182.5">C</text>
<text x="813.3" y="182.5">C</text>
<text x="4.1" y="249.4">D</text>
<text x="405.9" y="249.4">D</text>
<text x="411.5" y="251.7">D</text>
<text x="813.3" y="251.7">D</text>
<text x="41.6" y="287.7">1</text>
<text x="110.8" y="287.7">2</text>
<text x="179.9" y="287.7">3</text>
<text x="249.1" y="287.7">4</text>
<text x="318.2" y="287.7">5</text>
<text x="449.1" y="289.9">1</text>
<text x="518.2" y="289.9">2</text>
<text x="587.4" y="289.9">3</text>
<text x="656.5" y="289.9">4</text>
<text x="725.7" y="289.9">5</text>
</g>
<g font-size="3.2" fill="#000080">
<text x="40.2" y="15.5">R8</text>
<text x="102" y="17.6">0.1u</text>
<text x="102" y="14.4">C4</text>
<text x="163.7" y="17.3">R4</text>
<text x="40.2" y="18.7">4.7k</text>
<text x="72" y="23.8">DS3231S#</text>
<text x="72" y="20.6">U7</text>
<text x="163.7" y="20.4">2K</text>
<text x="313.4" y="29.1">EC190708</text>
<text x="324.4" y="26">U4</text>
<text x="40.2" y="34.9">R9</text>
<text x="236.4" y="33.7">1</text>
<text x="246.9" y="33.7">1</text>
<text x="639.9" y="33.8">LMBR240ET1G</text>
<text x="639.9" y="30.7">U6</text>
<text x="40.2" y="38.1">4.7k</text>
<text x="200.7" y="40">TP4056H-TD</text>
<text x="200.7" y="36.8">U2</text>
<text x="236.4" y="36.9">D1</text>
<text x="246.9" y="36.9">D2</text>
<text x="26" y="45.3">BAT2</text>
<text x="165.5" y="47.2">R1</text>
<text x="204.3" y="45.8">10uf</text>
<text x="204.3" y="42.7">C2</text>
<text x="305.2" y="45.5">C3</text>
<text x="26" y="48.5">KH-CR2032-2-1</text>
<text x="165.5" y="50.4">0.4R</text>
<text x="235.3" y="50.9">R2</text>
<text x="245.9" y="50.9">R3</text>
<text x="305.2" y="48.7">0.1uF</text>
<text x="356.3" y="52.4">SW5</text>
<text x="235.3" y="54">1k</text>
<text x="245.9" y="54">1k</text>
<text x="356.3" y="55.6">KH-6X6X6H-ZJ</text>
<text x="199" y="63.8">C1</text>
<text x="199" y="67">10uf</text>
<text x="662.6" y="90">J1</text>
<text x="663.1" y="86.8">buzzer0905</text>
<text x="183.1" y="94.5">TFT2.8-ILI9341</text>
<text x="200.9" y="91.3">U1</text>
<text x="445.9" y="94.5">100K</text>
<text x="445.9" y="91.3">R12</text>
<text x="463.6" y="94.5">100K</text>
<text x="463.6" y="91.3">R11</text>
<text x="64.3" y="105.4">1</text>
<text x="555.3" y="107.4">U5</text>
<text x="64.3" y="108.6">MODULESX1276</text>
<text x="555.3" y="110.5">RASPBERRY PI PICO 2W</text>
<text x="31.4" y="190.1">R10</text>
<text x="241" y="190">P1</text>
<text x="31.4" y="193.3">10K</text>
<text x="172.9" y="196.9">SI2302-NMOSFET</text>
<text x="172.9" y="193.7">U3</text>
<text x="241" y="193.2">XH2-2.5490</text>
<text x="283.2" y="196.8">KH-SMA-P-8496(单个连接器)</text>
<text x="283.2" y="193.8">U9</text>
<text x="154.9" y="203.9">10K</text>
<text x="154.9" y="200.7">R5</text>
<text x="45.9" y="208">Q1</text>
<text x="46.3" y="204.3">AO3401_C39847031</text>
<text x="35.2" y="239.4">SW1</text>
<text x="84.6" y="239.4">SW2</text>
<text x="35.2" y="242.6">KH-6X6X6H-ZJ</text>
<text x="84.6" y="242.6">KH-6X6X6H-ZJ</text>
<text x="33.5" y="267.3">KH-6X6X6H-ZJ</text>
<text x="33.5" y="264.1">SW3</text>
<text x="84.6" y="267.3">KH-6X6X6H-ZJ</text>
<text x="84.6" y="264.1">SW4</text>
</g>
<g font-size="3.2" fill="#00f">
<text x="202.5" y="16.2" transform="rotate(-90 202.5 16.2)">9</text>
<text x="188.3" y="19.4">1</text>
<text x="188.3" y="22.9">2</text>
<text x="191.8" y="21.1">TEMP</text>
<text x="203.9" y="20.8" transform="rotate(-90 203.9 20.8)">EP</text>
<text x="209.7" y="21.1">CE</text>
<text x="215.4" y="22.9">7</text>
<text x="215.4" y="19.4">8</text>
<text x="54" y="28.2">16</text>
<text x="59.5" y="30">SCL</text>
<text x="191.8" y="24.7">PROG</text>
<text x="203.2" y="28.2">STDBY</text>
<text x="204.6" y="24.7">CHRG</text>
<text x="215.4" y="30">5</text>
<text x="215.4" y="26.4">6</text>
<text x="54" y="31.7">15</text>
<text x="59.5" y="33.5">SDA</text>
<text x="207.6" y="31.7">BAT</text>
<text x="315.3" y="33.5">6</text>
<text x="318.8" y="35.2">NC</text>
<text x="327.1" y="35.2">OUT</text>
<text x="335.3" y="33.5">1</text>
<text x="495.2" y="33.5">1</text>
<text x="498.7" y="35.2">GP0_SPI0RX_I2C0SDA_UART0TX</text>
<text x="572.9" y="30.3" transform="rotate(-90 572.9 30.3)">TP1</text>
<text x="576.4" y="30.3" transform="rotate(-90 576.4 30.3)">TP2</text>
<text x="580" y="30.3" transform="rotate(-90 580 30.3)">TP3</text>
<text x="583.5" y="30.3" transform="rotate(-90 583.5 30.3)">TP4</text>
<text x="587" y="30.3" transform="rotate(-90 587 30.3)">TP5</text>
<text x="590.5" y="30.3" transform="rotate(-90 590.5 30.3)">TP6</text>
<text x="607.2" y="35.2">VBUS</text>
<text x="617.5" y="33.5">40</text>
<text x="315.3" y="40.5">4</text>
<text x="335.3" y="40.5">3</text>
<text x="495.2" y="37">2</text>
<text x="498.7" y="38.8">GP1_SPI0CSn_I2C0SCL_UART0RX</text>
<text x="574.3" y="36.9" transform="rotate(-90 574.3 36.9)">TP1</text>
<text x="577.8" y="36.9" transform="rotate(-90 577.8 36.9)">TP2</text>
<text x="581.4" y="36.9" transform="rotate(-90 581.4 36.9)">TP3</text>
<text x="584.9" y="36.9" transform="rotate(-90 584.9 36.9)">TP4</text>
<text x="588.4" y="36.9" transform="rotate(-90 588.4 36.9)">TP5</text>
<text x="592" y="36.9" transform="rotate(-90 592 36.9)">TP6</text>
<text x="607.6" y="38.8">VSYS</text>
<text x="617.5" y="37">39</text>
<text x="56" y="42.3">1</text>
<text x="56" y="45.8">3</text>
<text x="59.5" y="44.1">32kHz</text>
<text x="59.5" y="47.6">INT#/SQW</text>
<text x="318.8" y="42.3">NC</text>
<text x="327.7" y="42.3">KEY</text>
<text x="495.2" y="47.6">5</text>
<text x="495.2" y="44.1">4</text>
<text x="498.7" y="45.8">GP2_SPI0SCK_I2C1SDA</text>
<text x="603.5" y="45.8">3V3_EN</text>
<text x="617.5" y="44.1">37</text>
<text x="617.5" y="47.6">36</text>
<text x="54" y="52.9">14</text>
<text x="56" y="49.4">4</text>
<text x="59.5" y="51.1">RST#</text>
<text x="495.2" y="51.1">6</text>
<text x="498.7" y="52.9">GP4_SPI0RX_I2C0SDA_UART1TX</text>
<text x="498.7" y="49.4">GP3_SPI0TX_I2C1SCL</text>
<text x="599" y="52.9">ADC_VREF</text>
<text x="600.2" y="49.4">3V3(OUT)</text>
<text x="617.5" y="51.1">35</text>
<text x="59.5" y="54.6">VBAT</text>
<text x="354.3" y="59.9">1</text>
<text x="363.4" y="59.9">2</text>
<text x="495.2" y="54.6">7</text>
<text x="498.7" y="56.4">GP5_SPI0CSn_I2C0SCL_UART1RX</text>
<text x="596.8" y="56.4">GP28_ADC2</text>
<text x="617.5" y="54.6">34</text>
<text x="56" y="63.5">5</text>
<text x="59.5" y="65.2">N.C.</text>
<text x="354.3" y="63.5">4</text>
<text x="363.4" y="63.5">3</text>
<text x="493.2" y="65.2">10</text>
<text x="495.2" y="61.7">9</text>
<text x="498.7" y="63.5">GP6_SPI0SCK_I2C1SDA</text>
<text x="581" y="63.5">GP27_ADC1_I2C1SCL</text>
<text x="617.5" y="61.7">32</text>
<text x="617.5" y="65.2">31</text>
<text x="56" y="67">6</text>
<text x="56" y="70.5">7</text>
<text x="59.5" y="68.8">N.C.</text>
<text x="493.2" y="68.8">11</text>
<text x="498.7" y="70.5">GP8_SPI1RX_I2C0SDA_UART1TX</text>
<text x="498.7" y="67">GP7_SPI0TX_I2C1SCL</text>
<text x="580.4" y="67">GP26_ADC0_I2C1SDA</text>
<text x="609.2" y="70.5">RUN</text>
<text x="617.5" y="68.8">30</text>
<text x="56" y="74">8</text>
<text x="56" y="77.6">9</text>
<text x="59.5" y="72.3">N.C.</text>
<text x="59.5" y="75.8">N.C.</text>
<text x="493.2" y="72.3">12</text>
<text x="498.7" y="74">GP9_SPI1CSn_I2C0SCL_UART1RX</text>
<text x="607.6" y="74">GP22</text>
<text x="617.5" y="72.3">29</text>
<text x="54" y="81.1">10</text>
<text x="59.5" y="79.3">N.C.</text>
<text x="59.5" y="82.9">N.C.</text>
<text x="493.2" y="82.9">15</text>
<text x="493.2" y="79.3">14</text>
<text x="498.7" y="81.1">GP10_SPI1SCK_I2C1SDA</text>
<text x="591.9" y="81.1">GP21_I2C0SCL</text>
<text x="617.5" y="79.3">27</text>
<text x="617.5" y="82.9">26</text>
<text x="54" y="84.6">11</text>
<text x="54" y="88.2">12</text>
<text x="59.5" y="86.4">N.C.</text>
<text x="59.5" y="89.9">N.C.</text>
<text x="493.2" y="89.9">17</text>
<text x="493.2" y="86.4">16</text>
<text x="498.7" y="88.2">GP12_SPI1RX_I2C0SDA_UART0TX</text>
<text x="498.7" y="84.6">GP11_SPI1TX_I2C1SCL</text>
<text x="578.3" y="88.2">GP19_SPI0TX_I2C1SCL</text>
<text x="591.3" y="84.6">GP20_I2C0SDA</text>
<text x="617.5" y="86.4">25</text>
<text x="617.5" y="89.9">24</text>
<text x="498.7" y="91.7">GP13_SPI1CSn_I2C0SCL_UART0RX</text>
<text x="575.2" y="91.7">GP18_SPI0SCK_I2C1SDA</text>
<text x="167.3" y="98.7">1</text>
<text x="171.8" y="100.2">T_IRQ</text>
<text x="493.2" y="100.5">20</text>
<text x="493.2" y="97">19</text>
<text x="498.7" y="98.7">GP14_SPI1SCK_I2C1SDA</text>
<text x="575" y="98.7">GP17_SPI0CSn_UART0TX</text>
<text x="617.5" y="97">22</text>
<text x="617.5" y="100.5">21</text>
<text x="167.3" y="105.8">3</text>
<text x="167.3" y="102.3">2</text>
<text x="171.8" y="107.2">T_DIN</text>
<text x="171.8" y="103.7">T_DO</text>
<text x="498.7" y="102.3">GP15_SPI1TX_I2C1SCL</text>
<text x="576.8" y="102.3">GP16_SPI0RX_UART0RX</text>
<text x="167.3" y="112.9">5</text>
<text x="167.3" y="109.3">4</text>
<text x="171.8" y="110.7">T_CS</text>
<text x="167.3" y="119.9">7</text>
<text x="167.3" y="116.4">6</text>
<text x="171.8" y="117.8">SDO(MISO)</text>
<text x="171.8" y="114.3">T_CLK</text>
<text x="218.9" y="117.8">SD_SCK</text>
<text x="236.4" y="116.4">18</text>
<text x="236.4" y="119.9">17</text>
<text x="167.3" y="123.4">8</text>
<text x="171.8" y="124.8">SCK</text>
<text x="171.8" y="121.3">LED</text>
<text x="218.6" y="121.3">SD_MISO</text>
<text x="218.6" y="124.8">SD_MOSI</text>
<text x="236.4" y="123.4">16</text>
<text x="165.3" y="130.5">10</text>
<text x="167.3" y="127">9</text>
<text x="171.8" y="131.9">DC</text>
<text x="171.8" y="128.4">SDI(MOSI)</text>
<text x="222.9" y="128.4">SD_CS</text>
<text x="236.4" y="127">15</text>
<text x="165.3" y="137.5">12</text>
<text x="165.3" y="134">11</text>
<text x="171.8" y="135.4">RESET</text>
<text x="165.3" y="141.1">13</text>
<text x="171.8" y="142.5">GND</text>
<text x="171.8" y="139">CS</text>
<text x="165.3" y="144.6">14</text>
<text x="171.8" y="146">VCC</text>
<text x="343.6" y="187.3" transform="rotate(-90 343.6 187.3)">1</text>
<text x="350.7" y="187.3" transform="rotate(-90 350.7 187.3)">2</text>
<text x="239.5" y="197.5">1</text>
<text x="352.8" y="192.2">5</text>
<text x="239.5" y="201">2</text>
<text x="243" y="199.3">1</text>
<text x="243" y="202.8">2</text>
<text x="343.6" y="199.9" transform="rotate(-90 343.6 199.9)">4</text>
<text x="350.7" y="199.9" transform="rotate(-90 350.7 199.9)">3</text>
<text x="33.3" y="246.9">1</text>
<text x="33.3" y="250.4">4</text>
<text x="42.3" y="246.9">2</text>
<text x="42.3" y="250.4">3</text>
<text x="82.6" y="246.9">1</text>
<text x="82.6" y="250.4">4</text>
<text x="91.7" y="246.9">2</text>
<text x="91.7" y="250.4">3</text>
<text x="31.5" y="271.6">1</text>
<text x="31.5" y="275.1">4</text>
<text x="40.6" y="271.6">2</text>
<text x="40.6" y="275.1">3</text>
<text x="82.6" y="271.6">1</text>
<text x="82.6" y="275.1">4</text>
<text x="91.7" y="271.6">2</text>
<text x="91.7" y="275.1">3</text>
</g>
<g font-size="3.2" fill="#f00">
<text x="82.1" y="30">VCC</text>
<text x="90.1" y="28.2">2</text>
<text x="188.3" y="30">4</text>
<text x="191.8" y="31.7">VCC</text>
<text x="315.3" y="37">5</text>
<text x="318.8" y="38.8">VDD GND</text>
</g>
<g font-size="3.2">
<text x="188.3" y="26.4">3</text>
<text x="191.8" y="28.2">GND</text>
<text x="335.3" y="37">2</text>
<text x="495.2" y="40.5">3</text>
<text x="617.5" y="40.5">38</text>
<text x="498.7" y="42.3">GND</text>
<text x="608.8" y="42.3">GND</text>
<text x="24.4" y="52.9">2</text>
<text x="33.5" y="52.9">1</text>
<text x="495.2" y="58.2">8</text>
<text x="498.7" y="59.9">GND</text>
<text x="597.3" y="59.9">GND_AGND</text>
<text x="617.5" y="58.2">33</text>
<text x="663.4" y="71.9">1</text>
<text x="493.2" y="75.8">13</text>
<text x="498.7" y="77.6">GND</text>
<text x="608.8" y="77.6">GND</text>
<text x="617.5" y="75.8">28</text>
<text x="663.4" y="79">2</text>
<text x="81.4" y="89.9">GND</text>
<text x="90.1" y="88.2">13</text>
<text x="493.2" y="93.5">18</text>
<text x="498.7" y="95.2">GND</text>
<text x="608.8" y="95.2">GND</text>
<text x="617.5" y="93.5">23</text>
</g>
<g font-size="2.1" fill="#a54b4b">
<text x="43.8" y="114.2">P$1</text>
<text x="43.8" y="117.8">P$2</text>
<text x="81.2" y="117.8">P$10</text>
<text x="82.5" y="114.2">P$9</text>
<text x="43.8" y="121.3">P$3</text>
<text x="43.8" y="124.8">P$4</text>
<text x="81.2" y="121.3">P$11</text>
<text x="81.2" y="124.8">P$12</text>
<text x="43.8" y="128.4">P$5</text>
<text x="43.8" y="131.9">P$6</text>
<text x="81.2" y="128.4">P$13</text>
<text x="81.2" y="131.9">P$14</text>
<text x="43.8" y="135.4">P$7</text>
<text x="81.2" y="135.4">P$15</text>
<text x="43.8" y="138.9">P$8</text>
<text x="81.2" y="138.9">P$16</text>
</g>
<g font-size="1.8" fill="#a54b4b">
<text x="51" y="113.2">Ant</text>
<text x="54.6" y="108.3">SX1276 Module</text>
<text x="72.2" y="113.2">GND</text>
<text x="51" y="116.7">GND</text>
<text x="72.2" y="116.7">DIO5</text>
<text x="51" y="120.3">DIO3</text>
<text x="51" y="123.8">DIO4</text>
<text x="72.2" y="120.3">RESET</text>
<text x="72.2" y="123.8">NSS</text>
<text x="51" y="127.3">3.3V</text>
<text x="51" y="130.8">DIO0</text>
<text x="72.2" y="127.3">SCK</text>
<text x="72.2" y="130.8">MOSI</text>
<text x="51" y="134.4">DIO1</text>
<text x="51" y="137.9">DIO2</text>
<text x="72.2" y="137.9">GND</text>
<text x="72.2" y="134.4">MISO</text>
</g>
</svg>
